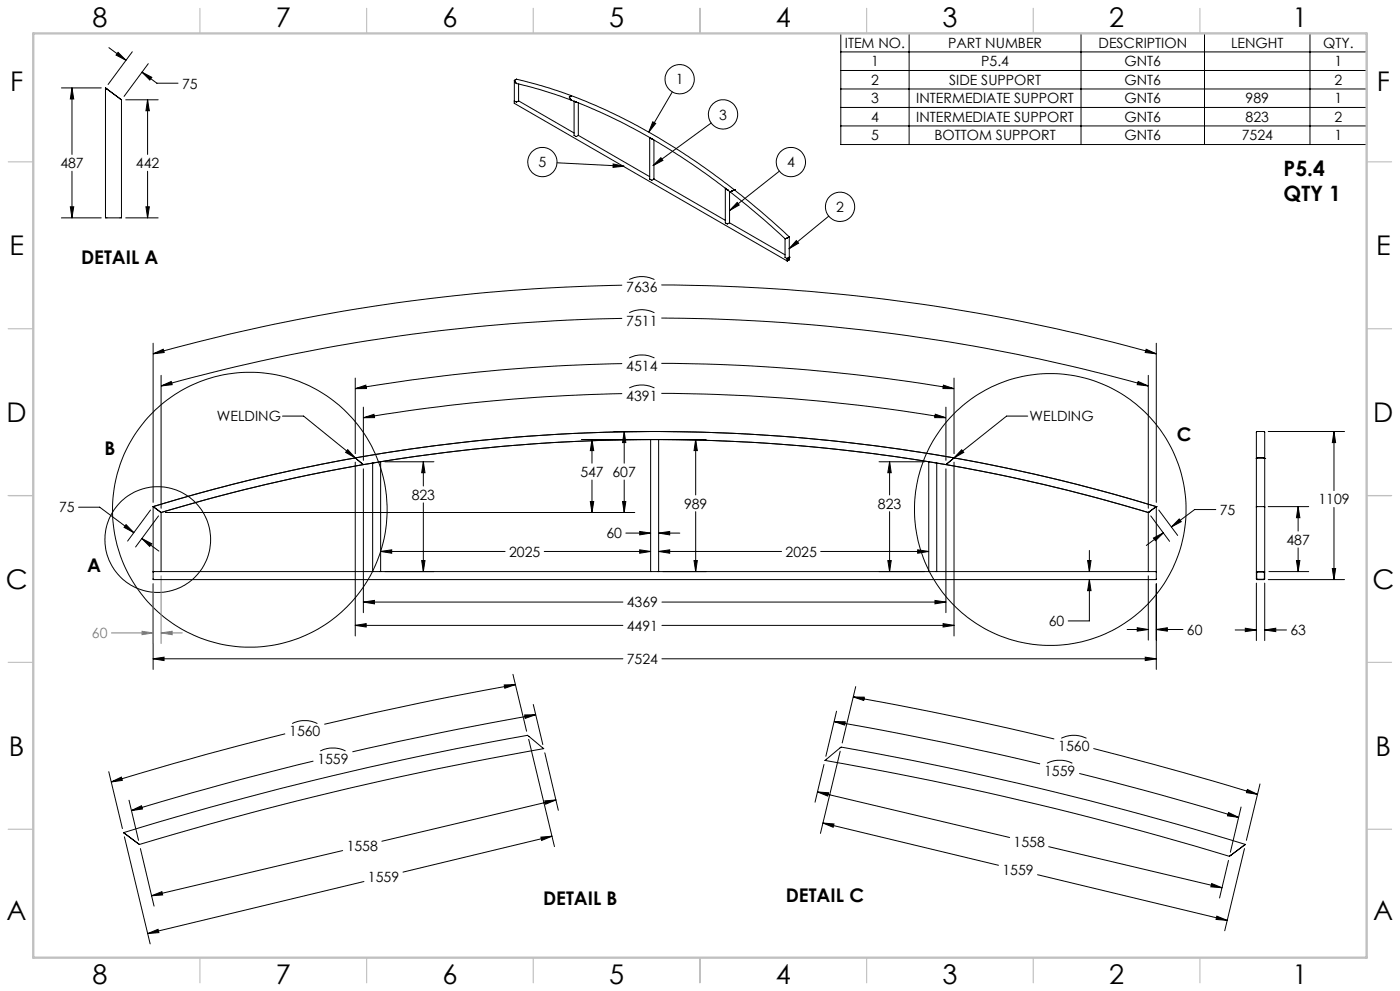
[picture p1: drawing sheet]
<svg xmlns="http://www.w3.org/2000/svg" width="420mm" height="297mm" viewBox="0 0 420 297" stroke-linecap="round" stroke-linejoin="round" font-family="sans-serif">
<g fill="none" stroke="#000" stroke-width=".3">
<path d="M32.7 14.3l5.1 3.8M35.4 15.7l2.4 2.4-3-1.6zM39.7 15.5l-7.3 9.8M44.5 19.1l-7.3 9.8M252.2 10h157.8v33.3h-157.8zM252.2 15.6h157.8M272.7 10v33.3M324.3 10v33.3M361.4 10v33.3M393 10v33.3M18.4 26.3h12M21.6 26.3l.5 3.4h-1z"/>
<path d="M21.6 26.3v20M37.7 29.9h9.7M42.6 21.6l2.9 1.6-.6 .8zM42.6 21.6l4.5 3.3h6.3M44.3 29.9l.5 3.3h-1zM44.3 29.9v16.4M195.8 36.5l.9 .5-2.1 2.6zM201.7 27.5l-7.1 12.1M213.4 36.9l-17.5 12.7M252.2 21.1h157.8M252.2 26.7h157.8M252.2 32.2h157.8"/>
<path d="M252.2 37.7h157.8M21.6 51.3v14M44.3 51.3v14M167.1 48.8l20.1 1M183.9 49.1l3.3 .7-3.3 .4zM198.3 47.3l.6 .8-3 1.5zM233.8 51.3l-14.9 11.8M18.4 65.3h12M21.1 62h1l-.5 3.3zM37.7 65.3h9.7M43.8 62h1l-.5 3.3zM221.2 60.7l.6 .8-2.9 1.6z"/>
<path d="M238.9 72.1l.7 .8-2.9 1.7zM248.6 64.8l-11.9 9.8M186.7 85.5a558.5 558.5 0 0 0-140.8 20.5M186.7 95.4a550.3 550.3 0 0 0-138.4 20.3M188.8 83.8a8.5 8.5 0 0 1 7.5 0M188.8 93.7a8.2 8.2 0 0 1 7.5 0M198.4 85.4a560 560 0 0 1 148.5 20.6M198.4 95.3a549.7 549.7 0 0 1 146.1 20.4M45.9 106l3.1-1.3 .2 1zM45.9 102.9v47.7M48.3 115.7l3.1-1.4 .2 1zM48.3 112.5v39.8"/>
<path d="M106.6 116.5l3.1-1.1 .2 1zM106.6 113.3v22.7M186.7 109a537.7 537.7 0 0 0-80.1 7.5M186.7 118a530.8 530.8 0 0 0-77.7 7.2M188.8 107.3a8.5 8.5 0 0 1 7.5 0M188.8 116.3a8.5 8.5 0 0 1 7.5 0M198.4 108.9a533.3 533.3 0 0 1 87.8 7.6M198.4 117.9a524.7 524.7 0 0 1 85.4 7.3M283 115.4l3.2 1.1-3.3-.1zM286.2 113.3v22.7M341.5 114.3l3 1.4-3.3-.4zM343.9 104.7l3 1.3-3.3-.3z"/>
<path d="M344.5 112.5v39.8M346.9 102.9v47.7M84.7 124.7h6.4l15.5 12.5M104.3 134.8l2.3 2.4-2.9-1.6zM106.6 138.5v52.1M109 125.2l3.2-1 .2 1zM109 122v16M115.5 138.4h14.7M127 138.4l.5 3.3h-1zM127 138.4v7.3M174.4 131.7h20.7M177.6 131.7l.5 3.3h-1z"/>
<path d="M177.6 131.7v7.1M184.1 129.3h11M187.3 129.3l.4 3.3h-.9zM187.3 129.3v9.5M198.9 131.7h13M208.7 131.7l.5 3.3h-1zM208.7 131.7v16.6M263.7 138.4h13.7M266.9 138.4l.5 3.3h-1.1zM266.9 138.4v9.9M280.6 124.1l3.2 1.1h-3.4zM283.8 122v16"/>
<path d="M286.2 138.5v52.1M288.5 134.8l.6 .8-2.9 1.6zM308.3 124.7h-6.3l-15.8 12.5M380.5 129.3h22.9M400.2 129.3l.5 3.3h-1zM400.2 129.3v17.7M23.6 152h6.3l10.2 7.6M37.8 157.2l2.3 2.4-2.9-1.6zM45.2 152.9l-6.9 9.3M45.9 151.8a514.2 514.2 0 0 1 301 0M47.6 154.6l-6.9 9.3M48.3 153.6a512.9 512.9 0 0 1 296.2 0"/>
<path d="M49.6 153.6h140.8M109 140.5v43.1M127 150.7v20.6M177.1 150.3h1l-.5 3.3zM177.6 143.9v9.7M186.8 150.3h.9l-.4 3.3zM187.3 143.9v9.7M187.7 159.8h7.5M191.9 159.3l3.3 .5-3.3 .5zM197.6 159.8l3.3-.5v1zM197.6 159.8h6.3M208.7 153.3v18"/>
<path d="M266.9 153.3v18M283.8 140.5v43.1M345.2 154.6l5.7 7.6M347.6 152.9l5.7 7.6M349 159.7l-5.1 3.8M353.8 155.5l.6 .8-3 1.6zM364.7 152.7h-6.3l-7 5.2M380.5 151.8h12.1M389.4 151.8l.6 3.3h-1.1zM389.4 151.8v7.4M400.2 152.1v21.6M42.5 161.4l3 1.5-.6 .9z"/>
<path d="M42.5 161.4l5.2 3.8M45.9 175v25.6M114.2 165.3l3.3-.5v1zM114.2 165.3h37.3M115.5 171.3h14.7M126.5 168h1l-.5 3.3zM163.3 165.3h31.9M191.9 164.8l3.3 .5-3.3 .5zM197.6 165.3l3.3-.5v1zM197.6 165.3h36.9M198.9 171.3h13M208.2 168h1l-.5 3.3z"/>
<path d="M246.2 165.3h32.4M263.7 171.3h13.7M266.3 168h1.1l-.5 3.3zM275.3 164.8l3.3 .5-3.3 .5zM280.5 179.9l3.3 .5-3.3 .6zM326.3 168h1l-.5 3.3zM326.8 173.7l.5 3.3h-1zM326.8 173.7v12.4h-6.3M326.8 165v6.3M344.5 172.6v19.2M346 161.3l3-1.6-2.4 2.4zM346.9 175v25.6"/>
<path d="M376.9 174.8v17.2M379.4 174.8v17.2M380.5 173.7h22.9M380.7 171.3h11.9M388.9 168h1.1l-.6 3.3zM389.4 164.2v7.1M399.7 170.4h1l-.5 3.3zM45.9 197.4l3.3-.4v1zM45.9 197.4h141M106.6 187.4l3.3-.5v1zM106.6 187.4h80.3M109 180.4l3.3-.5v1.1z"/>
<path d="M109 180.4h77.9M198.6 197.4h148.3M198.6 180.4h85.2M198.6 187.4h87.6M282.9 186.9l3.3 .5-3.3 .5zM338.1 188.7h6.4M341.2 188.1l3.3 .6-3.3 .5zM343.6 197l3.3 .4-3.3 .6zM346.9 188.7l3.3-.6v1.1zM346.9 188.7h8M370.6 188.8h6.3M373.6 188.3l3.3 .5-3.3 .5z"/>
<path d="M379.4 188.8l3.3-.5v1zM379.4 188.8h6.5M85.5 219.9l-23.8 6.2-28.3 8.2M87.7 216.8a8.5 8.5 0 0 1 7.5 0M151.3 205.3l3.3-.1-3.2 1.1zM153.9 202.1l4.1 17M154.6 205.2l-24 4.5-33.3 7.4M157.4 214.3l3.3-.1-3.1 1.1zM160 211.1l2.8 12M160.7 214.2l-27.5 5.2-27.5 5.9M250.2 216.2l3.4 .1-.2 1zM250.2 216.2l33.4 6.4 28.4 6.3"/>
<path d="M251 213.1l-3.2 13.6M256 208.9h3.3l-.2 1zM256 208.9l32.5 6.3 27.8 6.3M256.7 205.8l-4 16.9M32.6 231.3l4.1 17M33.4 234.3l3-1.4 .3 1zM38.7 239.8l2.9 12M94 228.1l-27.4 7-27.2 7.8M96.1 225.1a8.5 8.5 0 0 1 7.5 0M158.6 221.6l7.7 32.1M163.4 225.6l4.1 17.2M166.8 239.7l-52.3 12.4"/>
<path d="M245.3 237.3l3.3 .3-.3 1zM245.3 237.3l57.6 13.7M247.2 229.1l-2.7 11.3M252.1 225.1l-6 24.7M314.1 228.7a8.6 8.6 0 0 1 7.6 0M318.4 221.3a8.5 8.5 0 0 1 7.5 0M323.8 231.8l24 6.3 23.8 6.9M328 224.3l27 7.2 22.2 6.6M374.2 236.6l3 1.5-3.3-.5zM378 234.9l-4.1 16.9M37.3 250.8l7.7 32.1M39.4 242.9l3-1.4 .3 1z"/>
<path d="M42.1 254.3l4.1 17.3M102.8 254.9l-57.3 13.6M162.3 250.9l3.3-.3-3.1 1.3zM163.4 240l3.4-.3-3.1 1.3zM165.6 250.6l-44.7 10.8M246.9 246.7l3.3 .2-.3 1zM246.9 246.7l52.6 12.6M314.6 253.7l52 12.4M368.5 257.9l-2.6 11.2M368.6 243.5l3 1.5-3.3-.5zM372.3 241.9l-3.2 13.5M373.3 254.3l-5.9 24.6"/>
<path d="M44.3 279.8l3.1-1.3 .3 1zM45.5 268.5l3.1-1.3 .2 1zM109.2 264.2l-64.9 15.6M311.3 262.1l56.9 13.7M363.5 264.8l3.1 1.3-3.3-.3zM365.1 274.6l3.1 1.2-3.4-.2z"/>
<circle cx="203.9" cy="23.7" r="4.4"/>
<circle cx="216.9" cy="34.3" r="4.4"/>
<circle cx="162.7" cy="48.6" r="4.4"/>
<circle cx="237.3" cy="48.6" r="4.4"/>
<circle cx="252" cy="62" r="4.4"/>
<circle cx="74.9" cy="152.8" r="41.2"/>
<circle cx="315.1" cy="152.7" r="40.7"/>
<circle cx="47.3" cy="161.7" r="15.9"/>
</g>
<path d="M45.9 175v17.9M48.3 172.6v20.3M33.4 189.7h12.5M42.6 189.2l3.3 .5-3.3 .5zM48.3 189.7l3.3-.5v1zM48.3 189.7h6.4" fill="none" stroke="#808080" stroke-width=".3"/>
<g fill="none" stroke="#c0c0c0" stroke-width=".35">
<path d="M60 2.5v7.5M110 2.5v7.5M160 2.5v7.5M210 2.5v7.5M260 2.5v7.5M310 2.5v7.5M360 2.5v7.5M2.5 48.5h7.5M410 48.5h7.5M2.5 98.5h7.5M410 98.5h7.5M2.5 148.5h7.5"/>
<path d="M410 148.5h7.5M2.5 198.5h7.5M410 198.5h7.5M2.5 248.5h7.5M410 248.5h7.5M60 287v7.5M110 287v7.5M160 287v7.5M210 287v7.5M260 287v7.5M310 287v7.5M360 287v7.5"/>
</g>
<path d="M10 10h400v277h-400z" fill="none" stroke="#c0c0c0" stroke-width=".7"/>
<g fill="#000">
<path d="M195.8 36.5l.9 .5-2.1 2.6zM238.9 72.1l.7 .8-2.9 1.7zM195.9 49.6l2.4-2.3 .6 .8zM221.2 60.7l.6 .8-2.9 1.6zM183.9 49.1l3.3 .7-3.3 .4z"/>
<path d="M343.9 104.7l3 1.3-3.3-.3zM45.9 106l3.1-1.3 .2 1zM341.5 114.3l3 1.4-3.3-.4zM48.3 115.7l3.1-1.4 .2 1z"/>
<path d="M104.3 134.8l2.3 2.4-2.9-1.6zM288.5 134.8l.6 .8-2.9 1.6z"/>
<path d="M45.9 197.4l3.3-.4v1zM343.6 197l3.3 .4-3.3 .6zM283 115.4l3.2 1.1-3.3-.1zM106.6 116.5l3.1-1.1 .2 1zM280.6 124.1l3.2 1.1h-3.4zM109 125.2l3.2-1 .2 1zM109 180.4l3.3-.5v1.1zM280.5 179.9l3.3 .5-3.3 .6zM106.6 187.4l3.3-.5v1zM282.9 186.9l3.3 .5-3.3 .5zM186.8 150.3h.9l-.4 3.3zM187.3 129.3l.4 3.3h-.9zM177.1 150.3h1l-.5 3.3zM177.6 131.7l.5 3.3h-1zM341.2 188.1l3.3 .6-3.3 .5zM346.9 188.7l3.3-.6v1.1zM326.3 168h1l-.5 3.3zM326.8 173.7l.5 3.3h-1zM114.2 165.3l3.3-.5v1zM191.9 164.8l3.3 .5-3.3 .5zM197.6 165.3l3.3-.5v1zM275.3 164.8l3.3 .5-3.3 .5zM126.5 168h1l-.5 3.3zM127 138.4l.5 3.3h-1zM208.2 168h1l-.5 3.3zM208.7 131.7l.5 3.3h-1zM266.3 168h1.1l-.5 3.3zM266.9 138.4l.5 3.3h-1.1zM191.9 159.3l3.3 .5-3.3 .5zM197.6 159.8l3.3-.5v1zM37.8 157.2l2.3 2.4-2.9-1.6zM42.5 161.4l3 1.5-.6 .9zM346 161.3l3-1.6-2.4 2.4zM353.8 155.5l.6 .8-3 1.6zM399.7 170.4h1l-.5 3.3zM400.2 129.3l.5 3.3h-1zM388.9 168h1.1l-.6 3.3zM389.4 151.8l.6 3.3h-1.1zM373.6 188.3l3.3 .5-3.3 .5zM379.4 188.8l3.3-.5v1zM45.5 268.5l3.1-1.3 .2 1zM163.4 240l3.4-.3-3.1 1.3zM44.3 279.8l3.1-1.3 .3 1zM162.3 250.9l3.3-.3-3.1 1.3zM151.3 205.3l3.3-.1-3.2 1.1zM33.4 234.3l3-1.4 .3 1zM157.4 214.3l3.3-.1-3.1 1.1zM39.4 242.9l3-1.4 .3 1zM368.6 243.5l3 1.5-3.3-.5zM250.2 216.2l3.4 .1-.2 1zM374.2 236.6l3 1.5-3.3-.5zM256 208.9h3.3l-.2 1zM245.3 237.3l3.3 .3-.3 1zM363.5 264.8l3.1 1.3-3.3-.3zM246.9 246.7l3.3 .2-.3 1zM365.1 274.6l3.1 1.2-3.4-.2zM35.4 15.7l2.4 2.4-3-1.6zM42.6 21.6l2.9 1.6-.6 .8zM21.6 26.3l.5 3.4h-1zM21.1 62h1l-.5 3.3zM43.8 62h1l-.5 3.3zM44.3 29.9l.5 3.3h-1z"/>
</g>
<path d="M42.6 189.2l3.3 .5-3.3 .5zM48.3 189.7l3.3-.5v1z" fill="#808080"/>
<g fill="none" stroke="#000" stroke-width=".3">
<path d="M31.6 26.3l.5 .4M31.6 26.3v39h4.8v-35.4M32.1 26.7l3.9 2.9M36 29.6l.4 .3M154.3 24.1v6.9l81.8 47.2M154.3 24.1v.1M154.3 24.2l.6 .8M154.9 25h.1M154.9 23.8l-.6 .3M154.9 25l7 1.8 9.6 3.3M154.9 23.7l9.5 2.6 7.1 2.4-.7 .3M154.9 23.7v.1"/>
<path d="M155.6 30.2l-.6 .4-.7-.3M155.6 30.2l16.6 9.7M155.6 25.2v5M170.8 29l.7 1.1M171.4 28.7h.1M171.4 28.7l-.6 .3M171.5 28.7l7.3 2.9 6.9 3.3 11.8 6.3 11.7 7.6 11.1 8.1M171.5 30.1l8.2 3.3 6.2 3 10.4 5.6 11 7 11.7 8.5M172.2 30.3l.1 .1M172.2 30.4v10.2l.6 .3 .7-.3M172.3 30.4l.5 .2M172.3 30.4h.1"/>
<path d="M172.8 30.6h.1M173.5 30.8v9.8M173.5 40.6h.1M173.5 40.6l21.4 12.3M194.9 41.2h.1M194.9 41.2v12.5M194.9 53.7h.1M194.9 41.3l.6 .3M195 41.3l.5 .3M195.5 41.6h.1M196.2 53.7l-.6 .3-.7-.3M196.2 53.7l21.4 12.3"/>
<path d="M196.2 42v11.7M217.6 56.4v.1M217.6 56.4v10.4l.6 .3 .6-.3M217.6 56.5l.6 .4M217.6 56.4h.1M217.7 56.4l.5 .5M218.2 56.9h.1M218.9 57.4v9.3M219 57.5l10.4 8.5 6.1 5.5M219 57.5h.1M219.6 57.3l-.6 .2M219.7 57.3h-.1"/>
<path d="M220.3 56.9l8.2 6.7 8.3 7.4M220.3 56.9h.1M220.3 56.9l-.6 .4M218.9 66.7h.1M218.9 66.8l16.6 9.6M235.5 71.5v5.6l.7 .4M235.5 71.5h.1M236.1 71.4l-.6 .1M236.1 78.2h.1M236.1 77.5v.7M236.2 71.3l-.1 .1M236.2 77.5h-.1"/>
<path d="M236.7 77.1v.8M236.7 77.1l.1 .1M236.7 71l-.5 .3M236.7 77.1l-.5 .4M236.8 77.1h.1M236.8 71h-.1M236.8 77.1h-.1M236.8 77.2v.6l-.6 .4M236.8 71v6.1M106.5 137.3l2.5 1.9M106.5 137.3a504.4 504.4 0 0 0-60.6 14.5M106.6 137.2l2.4 2"/>
<path d="M106.6 137.2a513.1 513.1 0 0 1 179.6 .1l-.2 .1M109 139.2a522.4 522.4 0 0 0-60.7 14.4M111.8 138.8l-2.8 .4M111.8 138.8v32.5M114.2 138.4l-2.4 .4M114.2 138.4v32.9M195.2 131.7a513.2 513.2 0 0 0-81 6.7M195.2 131.7h2.4M195.2 131.7v39.6M197.6 131.7a514.1 514.1 0 0 1 81 6.7M197.6 131.7v39.6M278.6 138.4l2.4 .4"/>
<path d="M278.6 138.4v32.9M281 138.8l2.8 .4M281 138.8v32.5M283.8 139.2l2.4-2a516.8 516.8 0 0 1 60.7 14.6M283.8 139.2a520.6 520.6 0 0 1 60.7 14.4M284 139.1l-.2 .1M376.9 137.4v-7.9l.2-.2 2.3 .2v7.9M376.9 137.4v14.6M376.9 137.4h.1M379.2 137.2l.2 .2M379.2 137.2h-2.1l-.2 .2M379.4 137.4v14.6"/>
<path d="M379.4 137.4h.1M45.9 151.8l.2 .2M45.9 151.8v19.5M46.1 152l2.2 1.6M48.3 153.6v17.7M344.5 153.6v17.7M344.7 153.5l-.2 .1M346.7 152l-2 1.5M346.9 151.8l-.2 .2M346.9 151.8h.1M346.9 151.8v19.5M376.9 152v19.3h.2"/>
<path d="M377.1 151.8l-.2 .2M377.1 151.8h2.1M379.2 151.8l.2 .2M379.4 152v19.3h-.2M45.9 171.3v2.4h301v-2.4M45.9 171.3h2.4M48.3 171.3h63.5M111.8 171.3h2.4M114.2 171.3h81M195.2 171.3h2.4M197.6 171.3h81M278.6 171.3h2.4"/>
<path d="M281 171.3h63.5M344.5 171.3h2.4M377 171.4h2.3v2.2h-2.3zM377.1 171.3l-.2 .1v2.2l2.3 .1 .2-.1v-2.2l-.2-.1M377.1 171.3h2.1M37 249.6a984.9 984.9 0 0 1 121.4-29.1l4.7 3.9a1025.9 1025.9 0 0 0-121.3 28.7M37 249.6l.5 .2M37 249.5l.5 .3M37.5 249.8l3.9 3M41.4 252.8l.4 .3M369.3 256.3l-.5 .3M373.2 253.4l-3.9 2.9"/>
<path d="M373.6 253.1a984.7 984.7 0 0 0-121.4-29.1l-4.7 3.9a1036.8 1036.8 0 0 1 121.3 28.7M373.6 253.1l-.4 .3"/>
</g>
<g font-size="8.1">
<text x="27.8" y="8">8</text>
<text x="82.8" y="8">7</text>
<text x="132.8" y="8">6</text>
<text x="182.8" y="8">5</text>
<text x="232.8" y="8">4</text>
<text x="282.8" y="8">3</text>
<text x="332.8" y="8">2</text>
<text x="387.8" y="8">1</text>
<text x="3" y="27.2">F</text>
<text x="413" y="27.2">F</text>
<text x="2.8" y="76.5">E</text>
<text x="412.8" y="76.5">E</text>
<text x="2" y="126.5">D</text>
<text x="412" y="126.5">D</text>
<text x="1.7" y="176.5">C</text>
<text x="411.7" y="176.5">C</text>
<text x="2.7" y="226.5">B</text>
<text x="412.7" y="226.5">B</text>
<text x="2" y="275.7">A</text>
<text x="412" y="275.7">A</text>
<text x="27.8" y="295">8</text>
<text x="82.8" y="295">7</text>
<text x="132.8" y="295">6</text>
<text x="182.8" y="295">5</text>
<text x="232.8" y="295">4</text>
<text x="282.8" y="295">3</text>
<text x="332.8" y="295">2</text>
<text x="387.8" y="295">1</text>
</g>
<g font-size="6.3">
<text x="385.1" y="52.8">P5.4</text>
<text x="385.1" y="60.1">QTY 1</text>
</g>
<g font-size="5.6">
<text x="24.3" y="79">DETAIL A</text>
<text x="31.3" y="136.4">B</text>
<text x="353.1" y="132.2">C</text>
<text x="26.2" y="171.5">A</text>
<text x="162.9" y="271.2">DETAIL B</text>
<text x="235.7" y="270.3">DETAIL C</text>
</g>
<g font-size="4.2">
<text x="253.5" y="14.3">ITEM NO.</text>
<text x="284.4" y="14.3">PART NUMBER</text>
<text x="329.6" y="14.3">DESCRIPTION</text>
<text x="369.3" y="14.3">LENGHT</text>
<text x="396.9" y="14.3">QTY.</text>
<text x="261.3" y="19.8">1</text>
<text x="294.4" y="19.8">P5.4</text>
<text x="337.4" y="19.8">GNT6</text>
<text x="400.3" y="19.8">1</text>
<text x="54.6" y="26.5">75</text>
<text x="202.7" y="25.3">1</text>
<text x="261.3" y="25.4">2</text>
<text x="284.7" y="25.4">SIDE SUPPORT</text>
<text x="337.4" y="25.4">GNT6</text>
<text x="400.3" y="25.4">2</text>
<text x="215.8" y="35.8">3</text>
<text x="261.3" y="30.9">3</text>
<text x="274.9" y="30.9">INTERMEDIATE SUPPORT</text>
<text x="337.4" y="30.9">GNT6</text>
<text x="373.7" y="30.9">989</text>
<text x="400.3" y="30.9">1</text>
<text x="261.3" y="36.5">4</text>
<text x="274.9" y="36.5">INTERMEDIATE SUPPORT</text>
<text x="337.4" y="36.5">GNT6</text>
<text x="373.7" y="36.5">823</text>
<text x="400.3" y="36.5">2</text>
<text x="261.3" y="42">5</text>
<text x="280.3" y="42">BOTTOM SUPPORT</text>
<text x="337.4" y="42">GNT6</text>
<text x="372.5" y="42">7524</text>
<text x="400.3" y="42">1</text>
<text x="18.1" y="50.4">487</text>
<text x="40.8" y="50.4">442</text>
<text x="161.6" y="50.1">5</text>
<text x="236.1" y="50.1">4</text>
<text x="250.9" y="63.5">2</text>
<text x="187.9" y="87.6">7636</text>
<text x="187.9" y="97.6">7511</text>
<text x="187.9" y="111.1">4514</text>
<text x="187.9" y="120.1">4391</text>
<text x="65.1" y="126.3">WELDING</text>
<text x="308.9" y="126.3">WELDING</text>
<text x="174.1" y="142.9">547 607</text>
<text x="123.5" y="149.8">823</text>
<text x="17.7" y="153.6">75</text>
<text x="205.2" y="152.4">989</text>
<text x="263.4" y="152.4">823</text>
<text x="365.9" y="154.3">75</text>
<text x="395.5" y="151.1">1109</text>
<text x="181.9" y="161.4">60</text>
<text x="152.7" y="166.9">2025</text>
<text x="235.7" y="166.9">2025</text>
<text x="385.9" y="163.3">487</text>
<text x="188" y="182">4369</text>
<text x="188" y="189">4491</text>
<text x="314.6" y="187.7">60</text>
<text x="356.1" y="190.2">60</text>
<text x="387.1" y="190.4">63</text>
<text x="188" y="199">7524</text>
<text x="86.8" y="220.7">1560</text>
<text x="317.5" y="225.1">1560</text>
<text x="95.2" y="228.9">1559</text>
<text x="313.2" y="232.6">1559</text>
<text x="104" y="255.1">1558</text>
<text x="304.1" y="254">1558</text>
<text x="300.7" y="262.3">1559</text>
<text x="110.4" y="264.4">1559</text>
</g>
<text font-size="4.2" fill="#808080" x="27.6" y="191.3">60</text>
</svg>
